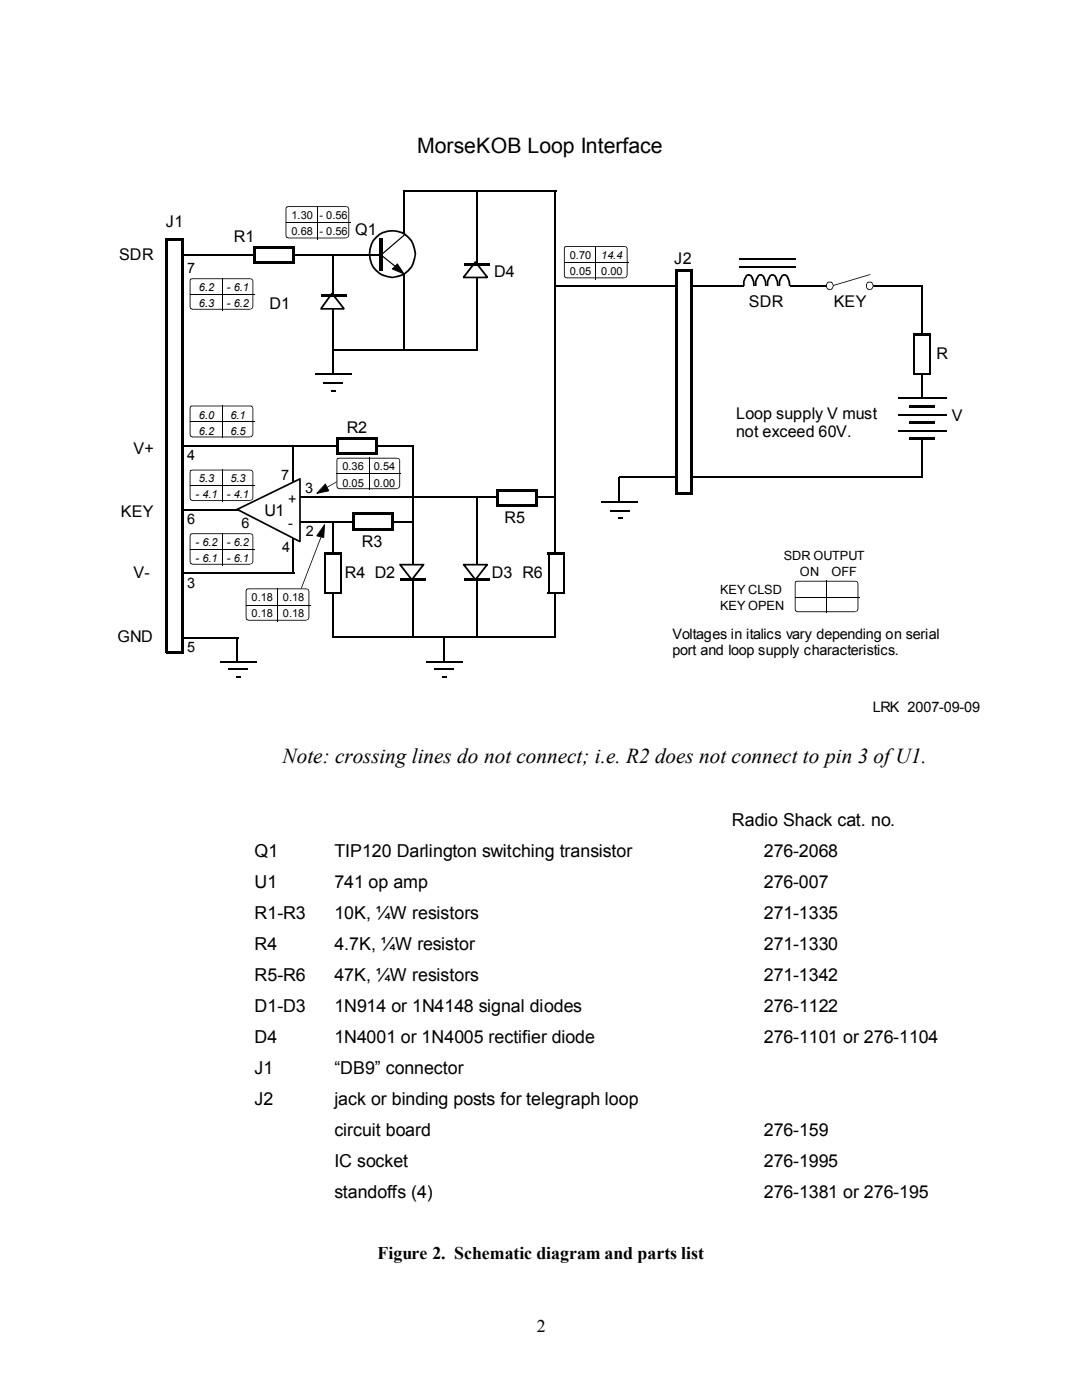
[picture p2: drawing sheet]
<svg xmlns="http://www.w3.org/2000/svg" width="216mm" height="279mm" viewBox="0 0 216 279" stroke-linecap="round" stroke-linejoin="round" font-family="sans-serif">
<path d="M34.7 50.8h41.4" fill="none" stroke="#000" stroke-width=".25"/>
<g fill="#000">
<path d="M148.8 54.9a3.8 3.8 0 0 0-.5 2.9l.5 1.4 .6 .2h.1a2.17 2.17 0 0 0 1.1-2.4 2.13 2.13 0 0 0-1.1-2.3zM149.2 54.9l.1 .1h.3v-.1l-.2 .1 .3 .1 .3 .5 .1-.1h-.2l.3 .7v1.7h.2l-.2-.1-.3 .7 .2 .1-.1-.2-.6 .7 .2 .1v-.2h-.3l-.1 .2 .2-.1-.3-.2-.3-.5-.1 .2 .1-.1-.2-.7-.2 .1h.2v-1.7l.2-.7h-.1l.1 .1 .3-.5 .3-.1z"/>
<path d="M151.2 54.9a3.8 3.8 0 0 0-.6 2.9l.6 1.4 .5 .2h.2a2.17 2.17 0 0 0 1.1-2.4 2.13 2.13 0 0 0-1.1-2.3zM151.6 54.9v.1h.4v-.1l-.2 .1 .3 .1 .3 .5 .1-.1h-.2l.3 .7v1.7h.1l-.1-.1-.3 .7 .2 .1-.1-.2-.6 .7 .2 .1v-.2h-.4v.2l.1-.1-.2-.2-.3-.5-.2 .2 .2-.1-.2-.7-.2 .1h.2v-1.7l.2-.7h-.2l.2 .1 .3-.5 .2-.1z"/>
<path d="M153.6 54.9a3.8 3.8 0 0 0-.6 2.9l.6 1.4 .5 .2h.2a2.17 2.17 0 0 0 1.1-2.4 2.13 2.13 0 0 0-1.1-2.3zM153.9 54.9l.1 .1h.3v-.1l-.1 .1 .2 .1 .4 .5 .1-.1h-.2l.2 .7v1.7h.2l-.2-.1-.2 .7 .2 .1-.1-.2-.6 .7 .1 .1v-.2h-.3l-.1 .2 .2-.1-.3-.2-.2-.5-.2 .2 .2-.1-.3-.7-.1 .1h.1v-1.7l.3-.7h-.2l.2 .1 .2-.5 .3-.1z"/>
<path d="M156 54.9a3.8 3.8 0 0 0-.6 2.9l.6 1.4 .5 .2h.1a2.17 2.17 0 0 0 1.1-2.4 2.13 2.13 0 0 0-1.1-2.3zM156.3 54.9l.1 .1h.3v-.1l-.2 .1 .3 .1 .3 .5 .1-.1h-.1l.2 .7v1.7h.2l-.2-.1-.2 .7 .1 .1-.1-.2-.6 .7 .2 .1v-.2h-.3l-.1 .2 .2-.1-.3-.2-.2-.5-.2 .2 .2-.1-.3-.7-.2 .1h.2v-1.7l.3-.7h-.2l.2 .1 .2-.5 .3-.1z"/>
</g>
<path d="M147.4 57.1h11.3v3.3h-11.3z" fill="#fff"/>
<path d="M110.9 57.1h36.7M147.5 53.2h11.2M147.5 51.7h11.2M158.7 57.1h7.2M173.7 57.1h10.4M34.7 89h47.8M58.6 99.2h52.4M123.6 95.3h60.5M34.7 101.7h19.2M34.7 114.4h24M58.6 104.1h23.9M34.7 127.3h12.8" fill="none" stroke="#000" stroke-width=".25"/>
<path d="M80.7 38.1v8.8M95.1 38.1v31.8M110.8 38.1v89.2M66.5 50.8v23.9M80.7 54.7v15.2M184 57.1v22.3M58.5 89v25.6M82.4 89v38.3M95.1 99.1v28.2M66.5 104.1v23.2" fill="none" stroke="#000" stroke-width=".34"/>
<path d="M67.1 87.3h8.1v3.3h-8.1z" fill="#fff"/>
<path d="M67.1 87.5h8.3M67.1 90.6h8.3M67.4 87.3v3.5M75.1 87.3v3.5" fill="none" stroke="#000" stroke-width=".42"/>
<path d="M70.4 102.4h8v3.3h-8z" fill="#fff"/>
<path d="M70.4 102.6h8.2M70.4 105.6h8.2M70.6 102.4v3.4M78.4 102.4v3.4" fill="none" stroke="#000" stroke-width=".42"/>
<path d="M99 97.6h8v3.3h-8z" fill="#fff"/>
<path d="M99 97.8h8.2M99.2 97.6v3.5M107 97.6v3.5M99 100.9h8.2" fill="none" stroke="#000" stroke-width=".42"/>
<path d="M50.5 49.1h8.1v3.3h-8.1z" fill="#fff"/>
<path d="M50.5 49.3h8.3M50.5 52.4h8.3M50.8 49.1v3.5M58.5 49.1v3.5" fill="none" stroke="#000" stroke-width=".42"/>
<path d="M64.9 110.3h3.3v8h-3.3z" fill-rule="evenodd" fill="#fff"/>
<path d="M64.8 110.5h3.4" fill="none" stroke="#000" stroke-width=".42"/>
<path d="M64.8 118.3h3.4" fill="none" stroke="#000" stroke-width=".25"/>
<path d="M64.9 110.3v8.1M68 110.3v8.1" fill="none" stroke="#000" stroke-width=".34"/>
<path d="M109.5 110.3h3.2v8h-3.2z" fill-rule="evenodd" fill="#fff"/>
<path d="M109.3 110.5h3.5" fill="none" stroke="#000" stroke-width=".42"/>
<path d="M109.3 118.3h3.5" fill="none" stroke="#000" stroke-width=".25"/>
<path d="M109.5 110.3v8.1M112.5 110.3v8.1" fill="none" stroke="#000" stroke-width=".34"/>
<path d="M66.3 58.6l2.4 3h-4.6z" fill="#fff"/>
<path d="M66.1 58.4l-2.2 3.1v.2h4.8v-.2l-2.3-3.1zM66.1 58.7l2.4 3 .2-.1v-.1h-4.6v.1l.1 .1 2.2-3z" fill="#000"/>
<path d="M64.1 58.7h5v.6h-5z" fill-rule="evenodd" fill="#000"/>
<circle cx="78.3" cy="50.7" r="4.6" fill="#fff"/>
<g fill="#000">
<path d="M78.2 53.6v.2l2.4 1 .1-.1-1.4-2.1zM78.3 53.6v.2l1-1.1h-.1l1.4 2.1 .1-.1z"/>
<path d="M74.9 47.2a4.8 4.8 0 0 0 .3 7.1 4.8 4.8 0 0 0 7-.9 4.8 4.8 0 0 0-.5-6.1 4.8 4.8 0 0 0-6.1-.6zM75.2 47.5l1.4-1-.1-.1v.2l.9-.3h1.8v-.2v.2l.8 .3 .1-.2-.2 .1a4.9 4.9 0 0 1 2.5 2.5l.1-.1h-.2l.4 1.8-.2 .9h.2h-.2l-.2 .8 .2 .1-.1-.2a4.9 4.9 0 0 1-2.5 2.6h.2l-.1-.1-.8 .2v.2v-.2l-.9 .2-1.8-.4v.1h.1a4.9 4.9 0 0 1-2.4-2.6l-.1 .2 .2-.1-.3-.8h-.2h.2v-1.8l.3-.9h-.2l.1 .1 .4-.8z"/>
</g>
<g fill="#000">
<path d="M78.3 53.7l1-1 1.4 2z"/>
<path d="M75.6 47.6h.7v6.4h-.7z" fill-rule="evenodd"/>
<path d="M75.9 51l.2-.2 3.4 2.7-.2 .2z" fill-rule="evenodd"/>
<path d="M75.9 50.8l4.8-4.1 .2 .2-4.8 4.1z" fill-rule="evenodd"/>
<path d="M66 77.8h1v.3h-1z" fill-rule="evenodd"/>
<path d="M123.3 103.3h.9v.2h-.9z" fill-rule="evenodd"/>
<path d="M47.1 135h.9v.2h-.9z" fill-rule="evenodd"/>
<path d="M88.2 135h1v.2h-1z" fill-rule="evenodd"/>
</g>
<path d="M73.6 50.8h2.6M63 74.7h7.2M64.5 76.4h4M120.1 100.2h7.2M121.8 101.9h3.9M44 132h7.2M45.6 133.6h3.9M85 132h7.4M86.7 133.6h4" fill="none" stroke="#000" stroke-width=".25"/>
<path d="M33.1 47.6h3.3v82.6h-3.3z" fill="#fff"/>
<path d="M33.1 47.8h3.5M33.3 47.6v82.8M36.4 47.6v82.8M33.1 130.2h3.5" fill="none" stroke="#000" stroke-width=".42"/>
<path d="M134.7 53.8h3.3v44.8h-3.3z" fill="#fff"/>
<path d="M134.7 54.1h3.5M134.9 53.8v44.9M138 53.8v44.9M134.7 98.5h3.5" fill="none" stroke="#000" stroke-width=".42"/>
<path d="M80.8 38.1h30.2M66.5 69.8h28.7M66.5 127.1h44.5" fill="none" stroke="#000" stroke-width=".25"/>
<path d="M47.3 127.1v4.9M88.6 127.1v4.9" fill="none" stroke="#000" stroke-width=".34"/>
<path d="M47.3 101.7l12.6-6.1v12.5z" fill="#fff"/>
<path d="M47.2 101.5v.3l12.5 6.4h.2v-12.8zM47.4 101.5l-.1 .4 12.6-6.1v-.2h-.2v12.5h.2v-.2z" fill="#000"/>
<path d="M179.2 79.5h9.7M179.2 82.8h9.7M179.2 86h9.7" fill="none" stroke="#000" stroke-width=".25"/>
<g fill="#000">
<path d="M181.5 80.9h5v.5h-5z" fill-rule="evenodd"/>
<path d="M181.5 84h5v.6h-5z" fill-rule="evenodd"/>
<path d="M181.5 87.2h5v.6h-5z" fill-rule="evenodd"/>
</g>
<path d="M182.5 66.5h3.2v8h-3.2z" fill-rule="evenodd" fill="#fff"/>
<path d="M182.3 66.8h3.5" fill="none" stroke="#000" stroke-width=".42"/>
<path d="M182.3 74.5h3.5" fill="none" stroke="#000" stroke-width=".25"/>
<path d="M182.5 66.5v8.2M185.5 66.5v8.2M184 87.3v8.1" fill="none" stroke="#000" stroke-width=".34"/>
<g fill="#000">
<path d="M147.4 57h1.1v.2h-1.1z" fill-rule="evenodd"/>
<path d="M157.6 57h1.1v.2h-1.1z" fill-rule="evenodd"/>
</g>
<path d="M94.9 52.3l2.4 3.1h-4.8z" fill="#fff"/>
<path d="M94.7 52.2l-2.3 3v.3h5v-.3l-2.4-3zM94.7 52.4l2.4 3.1 .2-.1v-.2h-4.8v.2l.1 .1 2.4-3.1z" fill="#000"/>
<path d="M92.5 52.4h5.2v.6h-5.2z" fill-rule="evenodd" fill="#000"/>
<path d="M79.8 112.7h4.8l-2.4 3z" fill="#fff"/>
<path d="M79.7 112.5v.3l2.3 3h.3l2.4-3v-.3zM79.9 112.5l-.1 .4h4.8l-.2-.4-2.4 3.1 .2 .1 .1-.1z" fill="#000"/>
<path d="M79.9 115.3h5v.6h-5z" fill-rule="evenodd" fill="#000"/>
<path d="M92.5 112.7h4.8l-2.4 3z" fill="#fff"/>
<path d="M92.4 112.5v.3l2.3 3h.3l2.4-3v-.3zM92.6 112.5l-.1 .4h4.8l-.2-.4-2.4 3.1 .2 .1 .1-.1z" fill="#000"/>
<g fill="#000">
<path d="M165.7 57.1l8-2.4v.2l-8 2.3z" fill-rule="evenodd"/>
<path d="M92.6 115.3h5v.6h-5z" fill-rule="evenodd"/>
</g>
<path d="M123.5 95.2v5" fill="none" stroke="#000" stroke-width=".34"/>
<circle cx="165.6" cy="57" r=".71" fill="#fff"/>
<path d="M165 56.4a.89 .89 0 0 0-.1 1 .89 .89 0 0 0 1 .4 .86 .86 0 0 0 .4-1 .86 .86 0 0 0-1-.6zM164.9 56.7l.1 .1a.61 .61 0 0 1 .9-.4l.2 .4 .1-.1v.6l-.1-.1-.2 .5a.61 .61 0 0 1-.9-.5l-.1 .1z" fill="#000"/>
<circle cx="173.5" cy="57" r=".71" fill="#fff"/>
<g fill="#000">
<path d="M37.9 55.7l-.1 5.5 .2 .4 .4 .2h11.5a.74 .74 0 0 0 .6-.6v-5.2l-.2-.4-11.9-.1zM38 55.7h12.3v5.9h-12.3z"/>
<path d="M57.1 41.3l-.1 5.7 .1 .4 .4 .2h11.5a.74 .74 0 0 0 .7-.6v-5.3l-.3-.5-11.9-.1zM57.1 41.3h12.3v6h-12.3z"/>
<path d="M112.6 49.3l-.1 5.6 .2 .5 .3 .1h11.5a.74 .74 0 0 0 .7-.6v-5.3l-.2-.4-12-.1zM112.7 49.3h12.3v6h-12.3z"/>
<path d="M173 56.4a.89 .89 0 0 0-.1 1 .89 .89 0 0 0 .9 .4 .86 .86 0 0 0 .5-1 .86 .86 0 0 0-1.1-.6zM172.9 56.7l.1 .1a.61 .61 0 0 1 .8-.4l.3 .4 .1-.1v.6l-.1-.1-.3 .5a.61 .61 0 0 1-.8-.5l-.1 .1z"/>
<path d="M37.9 93.9l-.1 5.5 .2 .4 .4 .2h11.5a.74 .74 0 0 0 .6-.6v-5.2l-.2-.4-11.9-.1zM38 93.9h12.3v5.8h-12.3z"/>
<path d="M37.9 81.1l-.1 5.6 .1 .3 .5 .3h11.5l.4-.2 .2-.4v-5.3l-.4-.5h-11.9zM38 81.1l12.1-.1-.1 .1h.3l.1 .3-.1 5.6h-12.3z"/>
<path d="M64.9 96.6l.7 1.4-2.4 .4v.2l1.7-1.9zM64.9 96.5l-1.7 1.9v.2l2.5-.6-.7-1.4z"/>
<path d="M67.2 91.5l-.1 5.5 .2 .5 .3 .1h11.6a.74 .74 0 0 0 .6-.6v-5.1l-.2-.5h-12zM67.3 91.5h12.3v5.9h-12.3z"/>
<path d="M37.9 106.6l-.1 5.5 .2 .4 .4 .2h11.5a.74 .74 0 0 0 .6-.6v-5.2l-.2-.4-11.9-.1zM38 106.6h12.3v5.8h-12.3z"/>
<path d="M49.1 117.6l-.1 5.7 .2 .4 .3 .2h11.5a.74 .74 0 0 0 .7-.6v-5.4l-.2-.4-12-.1zM49.2 117.6h12.3v6h-12.3z"/>
<path d="M64.7 104.7l-.1 2.6-1.4-.5v.2l1.6-2.2zM64.7 104.6l-1.5 2.4 1.3 .4 .2-.1 .2-2.6z"/>
<path d="M158.7 116l-.1 .4v5.2l.1 .4 .4 .2h11.5a.74 .74 0 0 0 .7-.6v-5.2l-.3-.4zM158.7 116.1h12.3v5.8h-12.3z"/>
</g>
<g fill="none" stroke="#000" stroke-width=".2">
<path d="M37.9 58.7h12.8M44.4 55.5v6.5M57.1 44.5h12.7M63.3 41.1v6.7M112.6 52.5h12.8M118.9 49.1v6.6M37.9 96.9h12.8M37.9 84.2h12.8M44.4 80.9v6.6M44.4 93.7v6.5M67.2 94.5h12.8M73.7 91.4v6.4"/>
<path d="M37.9 109.6h12.8M44.4 106.4v6.5M55.4 117.4v6.6M158.7 119.3h12.7M164.9 115.9v6.4M49.1 120.8h12.8"/>
</g>
<g fill="#000">
<path d="M64.9 96.6l.7 1.4-2.4 .5zM64.8 104.7l-.2 2.6-1.4-.4z"/>
<path d="M64.8 97.5l2.3-1.4v.2l-2.3 1.3z" fill-rule="evenodd"/>
<path d="M64.3 106.4h.1l-4.2 11h-.2z" fill-rule="evenodd"/>
</g>
<g font-size="4.2">
<text x="83.2" y="30.5">MorseKOB Loop Interface</text>
<text x="56.4" y="152.3">Note: crossing lines do not connect; i.e. R2 does not connect to pin 3 of U1.</text>
</g>
<g font-size="3.6">
<text x="146" y="164.9">Radio Shack cat. no.</text>
<text x="50.8" y="171">Q1</text>
<text x="66.7" y="171">TIP120 Darlington switching transistor</text>
<text x="152.4" y="171">276-2068</text>
<text x="50.8" y="177.2">U1</text>
<text x="66.7" y="177.2">741 op amp</text>
<text x="152.4" y="177.2">276-007</text>
<text x="50.8" y="183.4">R1-R3</text>
<text x="66.7" y="183.4">10K, ¼W resistors</text>
<text x="152.4" y="183.4">271-1335</text>
<text x="50.8" y="189.6">R4</text>
<text x="66.7" y="189.6">4.7K, ¼W resistor</text>
<text x="152.4" y="189.6">271-1330</text>
<text x="50.8" y="195.7">R5-R6</text>
<text x="66.7" y="195.7">47K, ¼W resistors</text>
<text x="152.4" y="195.7">271-1342</text>
<text x="50.8" y="201.9">D1-D3</text>
<text x="66.7" y="201.9">1N914 or 1N4148 signal diodes</text>
<text x="152.4" y="201.9">276-1122</text>
<text x="50.8" y="208.1">D4</text>
<text x="66.7" y="208.1">1N4001 or 1N4005 rectifier diode</text>
<text x="152.4" y="208.1">276-1101 or 276-1104</text>
<text x="50.8" y="214.3">J1</text>
<text x="66.7" y="214.3">“DB9” connector</text>
<text x="50.8" y="220.5">J2</text>
<text x="66.7" y="220.5">jack or binding posts for telegraph loop</text>
<text x="66.7" y="226.6">circuit board</text>
<text x="152.4" y="226.6">276-159</text>
<text x="66.7" y="232.8">IC socket</text>
<text x="152.4" y="232.8">276-1995</text>
<text x="66.7" y="239">standoffs (4)</text>
<text x="152.4" y="239">276-1381 or 276-195</text>
<text x="75.4" y="251.3">Figure 2. Schematic diagram and parts list</text>
<text x="107.1" y="265.8">2</text>
</g>
<g font-size="3.2">
<text x="33.1" y="45.4">J1</text>
<text x="70.9" y="46.9">Q1</text>
<text x="23.8" y="51.8">SDR</text>
<text x="46.7" y="48.3">R1</text>
<text x="134.5" y="52.7">J2</text>
<text x="98.6" y="55.4">D4</text>
<text x="53.8" y="61.6">D1</text>
<text x="149.4" y="61.3">SDR</text>
<text x="166.4" y="61.3">KEY</text>
<text x="186.9" y="71.6">R</text>
<text x="146.9" y="83.6">Loop supply V must</text>
<text x="69.2" y="86.4">R2</text>
<text x="146.9" y="87.3">not exceed 60V.</text>
<text x="189.9" y="84.1">V</text>
<text x="26.7" y="90.5">V+</text>
<text x="24.1" y="103.2">KEY</text>
<text x="52.7" y="103">U1</text>
<text x="100.7" y="104.4">R5</text>
<text x="72.2" y="109.1">R3</text>
<text x="26.7" y="115.4">V-</text>
<text x="68.8" y="115.4">R4 D2</text>
<text x="98.1" y="115.4">D3 R6</text>
<text x="23.5" y="128.1">GND</text>
</g>
<g font-size="2.9">
<text x="37.3" y="54.5">7</text>
<text x="37.3" y="91.9">4</text>
<text x="56.1" y="95.8">7</text>
<text x="57.5" y="100.5">+</text>
<text x="60.9" y="98.3">3</text>
<text x="37.3" y="104.6">6</text>
<text x="48.2" y="105.4">6</text>
<text x="57.5" y="105.4">-</text>
<text x="61" y="106.9">2</text>
<text x="56.3" y="110.2">4</text>
<text x="37.3" y="117.3">3</text>
<text x="37.3" y="130.1">5</text>
<text x="134.2" y="127.6">Voltages in italics vary depending on serial</text>
<text x="134.2" y="130.8">port and loop supply characteristics.</text>
<text x="174.2" y="142.2">LRK 2007-09-09</text>
</g>
<g font-size="2.5">
<text x="156.4" y="111.7">SDR OUTPUT</text>
<text x="143.7" y="118.4">KEY CLSD</text>
<text x="159.6" y="114.9">ON</text>
<text x="165.9" y="114.9">OFF</text>
<text x="143.7" y="121.7">KEY OPEN</text>
</g>
<g font-size="2.2">
<text x="58.2" y="43.7">1.30 - 0.56</text>
<text x="58.2" y="46.9">0.68 - 0.56</text>
<text x="113.7" y="51.6">0.70</text>
<text x="120" y="51.6">14.4</text>
<text x="39.7" y="58.1">6.2</text>
<text x="45.3" y="58.1">- 6.1</text>
<text x="113.7" y="54.9">0.05</text>
<text x="120" y="54.9">0.00</text>
<text x="39.7" y="61.3">6.3</text>
<text x="45.3" y="61.3">- 6.2</text>
<text x="39.7" y="83.6">6.0</text>
<text x="46" y="83.6">6.1</text>
<text x="39.7" y="86.8">6.2</text>
<text x="46" y="86.8">6.5</text>
<text x="68.3" y="93.9">0.36</text>
<text x="74.6" y="93.9">0.54</text>
<text x="39" y="99.5">- 4.1</text>
<text x="39.7" y="96.3">5.3</text>
<text x="45.3" y="99.5">- 4.1</text>
<text x="46" y="96.3">5.3</text>
<text x="68.3" y="97.1">0.05</text>
<text x="74.6" y="97.1">0.00</text>
<text x="39" y="109">- 6.2</text>
<text x="39" y="112.2">- 6.1</text>
<text x="45.3" y="109">- 6.2</text>
<text x="45.3" y="112.2">- 6.1</text>
<text x="50.2" y="120">0.18</text>
<text x="56.5" y="120">0.18</text>
<text x="50.2" y="123.2">0.18</text>
<text x="56.5" y="123.2">0.18</text>
</g>
</svg>
